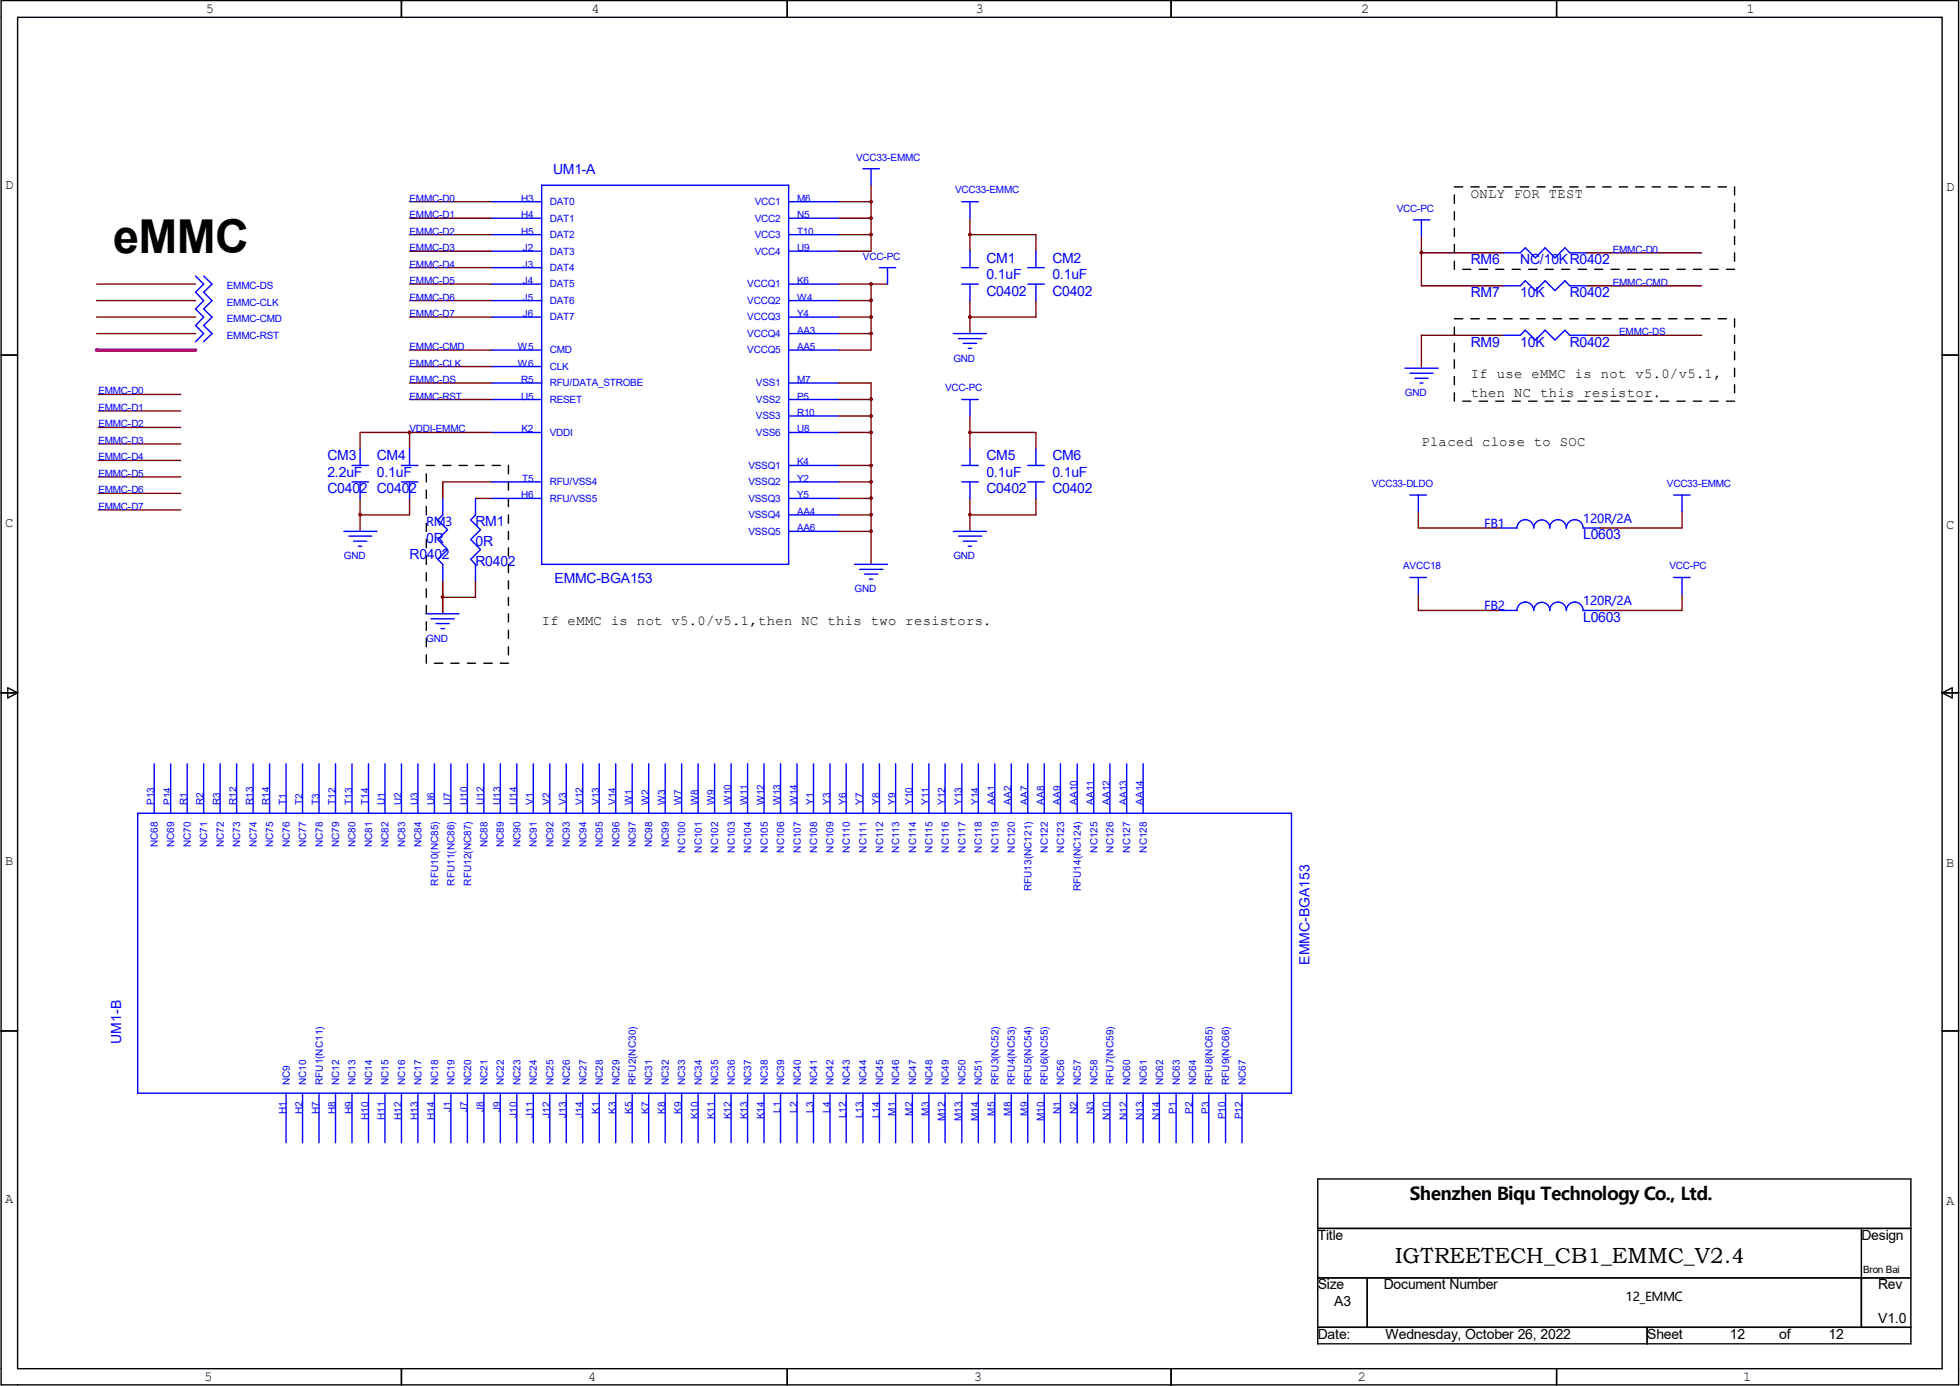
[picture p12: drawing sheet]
<svg xmlns="http://www.w3.org/2000/svg" width="297mm" height="210mm" viewBox="0 0 297 210" stroke-linecap="round" stroke-linejoin="round" font-family="sans-serif">
<g fill="none" stroke="#800000" stroke-width=".21">
<path d="M62.1 35.6h12.5M62.1 30.6h12.5M62.1 33.1h12.5M62.1 38.1h12.5M127 35.6h5M127 30.6h5M127 33.1h5M132 28.1v10h-5M147 35.6h10v2.5M147 33.1v5M215.4 38.3h12.5M215.4 35.8v7.5h12.5"/>
<path d="M240.4 38.3h17.5M14.6 50.5h15M14.6 45.6h15M14.6 43.1h15M14.6 48h15M14.9 59.8h12.5M62.1 55.5h12.5M62.1 45.6h12.5M62.1 43.1h12.5M62.1 48h12.5M62.1 53h12.5M62.1 58h12.5"/>
<path d="M62.1 40.6h12.5M127 58h5v27.5M127 50.5h5M127 45.6h5M127 43.1h7.5M127 48h5M132 43.1v9.9h-5M147 45.6v4.9M157 45.6v2.4h-10M227.9 50.8h-12.5v5M240.4 43.3h17.5M240.4 50.8h17.5"/>
<path d="M14.9 72.3h12.5M14.9 74.8h12.5M14.9 77.3h12.5M14.9 62.3h12.5M14.9 64.8h12.5M14.9 67.3h12.5M14.9 69.8h12.5M54.6 75.5v5M62.1 60.5h12.5M62.1 65.5v2.5M62.1 75.5v2.5h-7.5M72.1 75.5h2.5"/>
<path d="M74.6 65.5h-20v2.5M74.6 73h-7.5v2.5M127 60.5h5M127 65.5h5M127 73h5M127 75.5h5M127 78h5M127 70.5h5M127 63h5M147 65.5h10v2.5M147 63v5M147 75.5v5"/>
<path d="M157 75.5v2.5h-10M214.9 77.5v2.5h12.5M254.9 77.5v2.5h-12.5M67.1 88v5M72.1 88v2.5h-5M127 80.5h5M214.9 90v2.5h12.5M254.9 90v2.5h-12.5"/>
</g>
<g fill="#800000" stroke="#800000" stroke-width=".15">
<circle cx="132" cy="30.6" r=".21"/>
<circle cx="132" cy="35.5" r=".21"/>
<circle cx="132" cy="33.1" r=".21"/>
<circle cx="147" cy="35.5" r=".21"/>
<circle cx="62.1" cy="65.5" r=".21"/>
<circle cx="132" cy="48" r=".21"/>
<circle cx="132" cy="50.5" r=".21"/>
<circle cx="147" cy="65.5" r=".21"/>
<circle cx="215.4" cy="38.3" r=".21"/>
<circle cx="132" cy="45.5" r=".21"/>
<circle cx="132" cy="43" r=".21"/>
<circle cx="132" cy="75.5" r=".21"/>
<circle cx="132" cy="65.5" r=".21"/>
<circle cx="54.6" cy="78" r=".21"/>
<circle cx="67.1" cy="90.5" r=".21"/>
<circle cx="147" cy="48" r=".21"/>
<circle cx="147" cy="78" r=".21"/>
<circle cx="132" cy="73" r=".21"/>
<circle cx="132" cy="70.5" r=".21"/>
<circle cx="132" cy="63" r=".21"/>
<circle cx="132" cy="60.5" r=".21"/>
<circle cx="132" cy="80.5" r=".21"/>
<circle cx="132" cy="78" r=".21"/>
</g>
<path d="M14.6 53h15" fill="none" stroke="#f0f" stroke-width=".59"/>
<circle cx="14.6" cy="53" r=".3" fill="#f0f"/>
<g fill="none" stroke="#00f" stroke-width=".21">
<path d="M74.6 30.6h7.5M74.6 33.1h7.5M74.6 35.6h7.5M74.6 38.1h7.5M82.1 28.1h37.4v57.4h-37.4zM119.5 30.6h7.5M119.5 33.1h7.5M119.5 35.6h7.5M119.5 38.1h7.5M130.8 25.6h2.5M132 25.6v2.5M145.8 30.6h2.5"/>
<path d="M147 30.6v2.5M147 38.1v2.5M157 38.1v2.5M214.2 33.3h2.5M215.4 33.3v2.5M227.9 38.3h2.5l.7-.8 1.6 1.6 1.4-1.6 1.5 1.6 1.6-1.6 .7 .8h2.5M29.6 41.8l1.3 1.3-1.3 1.2 1.3 1.3-1.3 1.2 1.3 1.2-1.3 1.3 1.3 1.2-1.3 1.3M30.9 41.8l1.2 1.3-1.2 1.2 1.2 1.3-1.2 1.2 1.2 1.2-1.2 1.3 1.2 1.2-1.2 1.3M74.6 43.1h7.5M74.6 40.6h7.5M74.6 45.6h7.5M74.6 48h7.5"/>
<path d="M74.6 58h7.5M74.6 53h7.5M74.6 55.5h7.5M119.5 43.1h7.5M119.5 45.6h7.5M119.5 48h7.5M119.5 58h7.5M119.5 53h7.5M119.5 50.5h7.5M133.3 40.6h2.4M134.5 40.6v2.5M144.5 50.5h5"/>
<path d="M145.2 51.3h3.6M145.8 43.1h2.5M145.8 40.6h2.5M146 52h2M146.7 52.8h.5M147 43.1v2.5M155.7 43.1h2.5M155.7 40.6h2.5M157 43.1v2.5M212.9 55.8h5M213.7 56.6h3.5M214.4 57.3h2"/>
<path d="M215.2 58h.4M227.9 50.8h2.5l.7-.8 1.6 1.5 1.4-1.5 1.5 1.5 1.6-1.5 .7 .8h2.5M227.9 43.3h2.5l.7-.8 1.6 1.5 1.4-1.5 1.5 1.5 1.6-1.5 .7 .8h2.5M53.3 73h2.5M53.3 70.5h2.5M54.6 68v2.5M54.6 73v2.5M60.8 73h2.5M60.8 70.5h2.5M62.1 68v2.5M62.1 73v2.5M67.1 75.5v2.5l-.8 .8 1.5 1.5-1.5 1.4 1.5 1.6-1.5 1.5 .8 .7v2.5"/>
<path d="M72.1 75.5v2.5l-.8 .8 1.5 1.5-1.5 1.4 1.5 1.6-1.5 1.5 .8 .7v2.5M74.6 73h7.5M74.6 65.5h7.5M74.6 75.5h7.5M74.6 60.5h7.5M119.5 73h7.5M119.5 70.5h7.5M119.5 65.5h7.5M119.5 75.5h7.5M119.5 60.5h7.5M119.5 63h7.5M119.5 78h7.5"/>
<path d="M145.8 73h2.5M145.8 70.5h2.5M145.8 60.5h2.5M147 60.5v2.5M147 68v2.5M147 73v2.5M155.7 73h2.5M155.7 70.5h2.5M157 68v2.5M157 73v2.5M213.7 75h2.5M214.9 75v2.5"/>
<path d="M231.1 78.8a1.19 1.19 0 0 0-1.2 1.2M231.1 78.7a1.27 1.27 0 0 1 1.3 1.3 1.23 1.23 0 0 1 1.2-1.2 1.23 1.23 0 0 1 1.3 1.2M236.1 78.7a1.27 1.27 0 0 1 1.3 1.3 1.19 1.19 0 0 1 1.2-1.2M236.1 78.8a1.2 1.2 0 0 0-1.3 1.2M238.6 78.7a1.27 1.27 0 0 1 1.3 1.3h2.5M253.6 75h2.5M254.9 75v2.5M52.1 80.5h5M52.9 81.2h3.4M53.6 82h2M54.3 82.8h.5M64.6 93h5"/>
<path d="M65.3 93.8h3.5M66.1 94.5h2M66.8 95.2h.6M119.5 80.5h7.5M129.5 85.5h5M130.3 86.3h3.5M131 87h2M131.7 87.8h.5M144.5 80.5h5M145.2 81.2h3.6M146 82h2M146.7 82.8h.5"/>
<path d="M213.7 87.5h2.5M214.9 87.5v2.5M227.4 80h2.5M227.4 92.5h2.5M231.1 91.3a1.19 1.19 0 0 0-1.2 1.2M231.1 91.2a1.27 1.27 0 0 1 1.3 1.3 1.23 1.23 0 0 1 1.2-1.2 1.23 1.23 0 0 1 1.3 1.2M236.1 91.2a1.27 1.27 0 0 1 1.3 1.3 1.19 1.19 0 0 1 1.2-1.2M236.1 91.3a1.2 1.2 0 0 0-1.3 1.2M238.6 91.2a1.27 1.27 0 0 1 1.3 1.3h2.5M253.6 87.5h2.5M254.9 87.5v2.5M23.4 115.7v7.5"/>
<path d="M25.9 115.7v7.5M28.4 115.7v7.5M30.9 115.7v7.5M33.4 115.7v7.5M35.9 115.7v7.5M38.4 115.7v7.5M40.9 115.7v7.5M43.3 115.7v7.5M45.8 115.7v7.5M48.3 115.7v7.5M50.8 115.7v7.5M53.3 115.7v7.5"/>
<path d="M55.8 115.7v7.5M58.3 115.7v7.5M60.8 115.7v7.5M63.3 115.7v7.5M65.8 115.7v7.5M68.3 115.7v7.5M70.8 115.7v7.5M73.3 115.7v7.5M75.8 115.7v7.5M78.3 115.7v7.5M80.8 115.7v7.5M83.3 115.7v7.5"/>
<path d="M85.8 115.7v7.5M88.3 115.7v7.5M90.8 115.7v7.5M93.3 115.7v7.5M95.8 115.7v7.5M98.3 115.7v7.5M100.8 115.7v7.5M103.3 115.7v7.5M105.8 115.7v7.5M108.3 115.7v7.5M110.8 115.7v7.5M113.3 115.7v7.5"/>
<path d="M115.8 115.7v7.5M118.3 115.7v7.5M120.8 115.7v7.5M123.3 115.7v7.5M125.8 115.7v7.5M128.2 115.7v7.5M130.8 115.7v7.5M133.3 115.7v7.5M135.7 115.7v7.5M138.3 115.7v7.5M140.8 115.7v7.5M143.2 115.7v7.5"/>
<path d="M145.8 115.7v7.5M148.3 115.7v7.5M150.7 115.7v7.5M153.2 115.7v7.5M155.7 115.7v7.5M158.2 115.7v7.5M160.7 115.7v7.5M163.2 115.7v7.5M165.7 115.7v7.5M168.2 115.7v7.5M170.7 115.7v7.5M173.2 115.7v7.5"/>
<path d="M20.9 123.2h174.8v42.5h-174.8zM43.3 165.7v7.4M45.8 165.7v7.4M48.3 165.7v7.4M50.8 165.7v7.4M53.3 165.7v7.4M55.8 165.7v7.4M58.3 165.7v7.4M60.8 165.7v7.4M63.3 165.7v7.4M65.8 165.7v7.4M68.3 165.7v7.4"/>
<path d="M70.8 165.7v7.4M73.3 165.7v7.4M75.8 165.7v7.4M78.3 165.7v7.4M80.8 165.7v7.4M83.3 165.7v7.4M85.8 165.7v7.4M88.3 165.7v7.4M90.8 165.7v7.4M93.3 165.7v7.4M95.8 165.7v7.4M98.3 165.7v7.4"/>
<path d="M100.8 165.7v7.4M103.3 165.7v7.4M105.8 165.7v7.4M108.3 165.7v7.4M110.8 165.7v7.4M113.3 165.7v7.4M115.8 165.7v7.4M118.3 165.7v7.4M120.8 165.7v7.4M123.3 165.7v7.4M125.8 165.7v7.4M128.2 165.7v7.4"/>
<path d="M130.8 165.7v7.4M133.3 165.7v7.4M135.7 165.7v7.4M138.3 165.7v7.4M140.8 165.7v7.4M143.2 165.7v7.4M145.8 165.7v7.4M148.3 165.7v7.4M150.7 165.7v7.4M153.2 165.7v7.4M155.7 165.7v7.4M158.2 165.7v7.4"/>
<path d="M160.7 165.7v7.4M163.2 165.7v7.4M165.7 165.7v7.4M168.2 165.7v7.4M170.7 165.7v7.4M173.2 165.7v7.4M175.7 165.7v7.4M178.2 165.7v7.4M180.7 165.7v7.4M183.2 165.7v7.4M185.7 165.7v7.4M188.2 165.7v7.4"/>
</g>
<g fill="none" stroke="#000" stroke-width=".21">
<path d="M.2 .1h296.6v209.7h-296.6zM2.7 2.6h291.6v204.8h-291.6zM60.8 .1v2.5M119.3 .1v2.5M177.5 .1v2.5M235.9 .1v2.5M220.4 29.5v1.3M220.4 32.1v1.2M220.4 34.6v1.2M220.4 37v1.3M220.4 39.6v1.2M220.4 28.3h1.3"/>
<path d="M222.9 28.3h1.3M225.4 28.3h1.3M227.9 28.3h1.3M230.4 28.3h1.2M232.9 28.3h1.2M235.4 28.3h1.2M237.9 28.3h1.2M240.4 28.3h1.2M242.9 28.3h1.2M245.4 28.3h1.2M247.9 28.3h1.2M250.4 28.3h1.2"/>
<path d="M252.9 28.3h1.2M255.4 28.3h1.2M257.9 28.3h1.2M260.3 28.3h1.3M262.8 28.3v1.2M262.8 30.8v1.3M262.8 33.3v1.3M262.8 35.8v1.2M262.8 38.3v1.3M.2 53.8h2.5M220.4 49.6v1.2M220.4 52v1.3"/>
<path d="M220.4 54.5v1.3M220.4 57.1v1.2M220.4 59.5v1.3M220.4 48.3h1.3M221.7 40.8h1.2M222.9 48.3h1.3M224.2 40.8h1.2M225.4 48.3h1.3M226.7 40.8h1.2M227.9 48.3h1.3M229.2 40.8h1.2M230.4 48.3h1.2"/>
<path d="M231.6 40.8h1.3M232.9 48.3h1.2M234.1 40.8h1.3M235.4 48.3h1.2M236.6 40.8h1.3M237.9 48.3h1.2M239.1 40.8h1.3M240.4 48.3h1.2M241.6 40.8h1.3M242.9 48.3h1.2M244.1 40.8h1.3M245.4 48.3h1.2"/>
<path d="M246.6 40.8h1.3M247.9 48.3h1.2M249.1 40.8h1.3M250.4 48.3h1.2M251.6 40.8h1.3M252.9 48.3h1.2M254.1 40.8h1.3M255.4 48.3h1.2M256.6 40.8h1.3M257.9 48.3h1.2M259.1 40.8h1.2M260.3 48.3h1.3"/>
<path d="M261.6 40.8h1.2M262.8 48.3v1.3M262.8 50.8v1.2M262.8 53.3v1.2M262.8 55.8v1.3M262.8 58.3v1.2M294.3 53.8h2.5M64.6 71.8v1.2M64.6 74.3v1.2M64.6 76.8v1.2M64.6 79.3v1.2M64.6 70.5h1.2"/>
<path d="M67.1 70.5h1.2M69.6 70.5h1.2M72.1 70.5h1.2M74.6 70.5h1.2M77 70.5v1.3M77 73v1.3M77 75.5v1.3M77 78v1.3M221.7 60.8h1.2M224.2 60.8h1.2M226.7 60.8h1.2M229.2 60.8h1.2"/>
<path d="M231.6 60.8h1.3M234.1 60.8h1.3M236.6 60.8h1.3M239.1 60.8h1.3M241.6 60.8h1.3M244.1 60.8h1.3M246.6 60.8h1.3M249.1 60.8h1.3M251.6 60.8h1.3M254.1 60.8h1.3M256.6 60.8h1.3M259.1 60.8h1.2"/>
<path d="M261.6 60.8h1.2M64.6 81.7v1.3M64.6 84.2v1.3M64.6 86.8v1.2M64.6 89.2v1.3M64.6 91.7v1.3M64.6 94.2v1.3M64.6 96.7v1.3M64.6 99.2v1.3M77 80.5v1.2M77 83v1.2M77 85.5v1.3"/>
<path d="M77 88v1.2M77 90.5v1.2M77 93v1.2M77 95.5v1.2M77 98v1.2M.2 105h2.5M1.2 104.2l1.5 .8-1.5 .7zM65.8 100.5h1.3M68.3 100.5h1.3M70.8 100.5h1.3M73.3 100.5h1.3M75.8 100.5h1.2"/>
<path d="M294.3 105h2.5M294.3 105l1.5-.8v1.5zM.2 156.2h2.5M294.3 156.2h2.5M199.7 178.6h89.9v25h-89.9zM199.7 186.1h89.9M199.7 193.6h89.9M207.2 193.6v7.5M282.1 186.1v15M60.8 207.4v2.4M119.3 207.4v2.4M177.5 207.4v2.4"/>
<path d="M199.7 201.1h89.9M235.9 207.4v2.4M249.6 201.1v2.5"/>
</g>
<text font-size="7.1" x="17.1" y="38.3">eMMC</text>
<text font-size="3.3" x="211.4" y="191.4">IGTREETECH_CB1_EMMC_V2.4</text>
<text font-size="2.7" x="213.7" y="181.9">Shenzhen Biqu Technology Co., Ltd.</text>
<g font-size="2.1">
<text x="31.2" y="2">5</text>
<text x="89.6" y="2">4</text>
<text x="147.8" y="2">3</text>
<text x="206.2" y="2">2</text>
<text x="264.7" y="2">1</text>
<text x=".8" y="28.7">D</text>
<text x="294.9" y="29">D</text>
<text x="222.9" y="30.1">ONLY FOR TEST</text>
<text x="222.9" y="57.3">If use eMMC is not v5.0/v5.1,</text>
<text x="222.9" y="60.2">then NC this resistor.</text>
<text x="215.4" y="67.5">Placed close to SOC</text>
<text x=".8" y="79.9">C</text>
<text x="294.9" y="80.1">C</text>
<text x="82.1" y="94.7">If eMMC is not v5.0/v5.1,then NC this two resistors.</text>
<text x=".8" y="131.1">B</text>
<text x="294.9" y="131.4">B</text>
<text x=".8" y="182.3">A</text>
<text x="294.9" y="182.5">A</text>
<text x="199.7" y="187.9">Title</text>
<text x="282.1" y="187.9">Design</text>
<text x="199.7" y="195.4">Size</text>
<text x="202.2" y="197.9">A3</text>
<text x="209.7" y="195.4">Document Number</text>
<text x="284.6" y="195.4">Rev</text>
<text x="199.7" y="202.9">Date:</text>
<text x="209.9" y="202.9">Wednesday, October 26, 2022</text>
<text x="249.6" y="202.9">Sheet</text>
<text x="262.1" y="202.9">12</text>
<text x="269.6" y="202.9">of</text>
<text x="277.1" y="202.9">12</text>
<text x="284.6" y="200.4">V1.0</text>
<text x="30.9" y="209.3">5</text>
<text x="89.1" y="209.3">4</text>
<text x="147.6" y="209.3">3</text>
<text x="205.7" y="209.3">2</text>
<text x="264.2" y="209.3">1</text>
</g>
<g font-size="2.1" fill="#00f">
<text x="83.8" y="26.3">UM1-A</text>
<text x="149.5" y="39.8">CM1</text>
<text x="159.5" y="39.8">CM2</text>
<text x="222.9" y="40">RM6</text>
<text x="230.4" y="40">NC/10KR0402</text>
<text x="149.5" y="44.8">C0402</text>
<text x="149.5" y="42.3">0.1uF</text>
<text x="159.5" y="44.8">C0402</text>
<text x="159.5" y="42.3">0.1uF</text>
<text x="222.9" y="45">RM7</text>
<text x="230.4" y="45">10K</text>
<text x="237.9" y="45">R0402</text>
<text x="222.9" y="52.5">RM9</text>
<text x="230.4" y="52.5">10K</text>
<text x="237.9" y="52.5">R0402</text>
<text x="49.6" y="69.8">CM3</text>
<text x="57.1" y="69.8">CM4</text>
<text x="149.5" y="69.8">CM5</text>
<text x="159.5" y="69.8">CM6</text>
<text x="49.6" y="74.8">C0402 C0402</text>
<text x="49.6" y="72.3">2.2uF</text>
<text x="57.1" y="72.3">0.1uF</text>
<text x="149.5" y="74.8">C0402</text>
<text x="149.5" y="72.3">0.1uF</text>
<text x="159.5" y="74.8">C0402</text>
<text x="159.5" y="72.3">0.1uF</text>
<text x="64.6" y="82.3">0R</text>
<text x="72.1" y="79.8">RM1</text>
<text x="72.1" y="82.8">0R</text>
<text x="239.9" y="81.7">L0603</text>
<text x="62.1" y="84.8">R0402</text>
<text x="72.1" y="85.8">R0402</text>
<text x="84" y="88.3">EMMC-BGA153</text>
<text x="239.9" y="94.2">L0603</text>
<text x="198.4" y="146.2" transform="rotate(-90 198.4 146.2)">EMMC-BGA153</text>
<text x="18.4" y="158.2" transform="rotate(-90 18.4 158.2)">UM1-B</text>
</g>
<g font-size="1.9" fill="#00f">
<text x="64.6" y="79.8">RM3</text>
<text x="224.9" y="80">FB1</text>
<text x="239.9" y="79.3">120R/2A</text>
<text x="224.9" y="92.5">FB2</text>
<text x="239.9" y="91.7">120R/2A</text>
</g>
<text font-size="1.9" x="246.4" y="197.1">12_EMMC</text>
<g font-size="1.5" fill="#00f">
<text x="129.8" y="24.3">VCC33-EMMC</text>
<text x="144.7" y="29.3">VCC33-EMMC</text>
<text x="62.1" y="30.6">EMMC-D0</text>
<text x="62.1" y="33.1">EMMC-D1</text>
<text x="62.1" y="35.6">EMMC-D2</text>
<text x="79" y="30.6">H3</text>
<text x="79" y="33.1">H4</text>
<text x="79" y="35.6">H5</text>
<text x="83.3" y="31.1">DAT0</text>
<text x="83.3" y="33.6">DAT1</text>
<text x="114.4" y="31.1">VCC1</text>
<text x="114.4" y="33.6">VCC2</text>
<text x="120.8" y="30.6">M6</text>
<text x="120.8" y="33.1">N5</text>
<text x="120.8" y="35.6">T10</text>
<text x="211.7" y="32.1">VCC-PC</text>
<text x="62.1" y="38.1">EMMC-D3</text>
<text x="62.1" y="40.6">EMMC-D4</text>
<text x="79.2" y="38.1">J2</text>
<text x="79.2" y="40.6">J3</text>
<text x="83.3" y="36.1">DAT2</text>
<text x="83.3" y="38.6">DAT3</text>
<text x="83.3" y="41.1">DAT4</text>
<text x="114.4" y="36.1">VCC3</text>
<text x="114.4" y="38.6">VCC4</text>
<text x="120.8" y="38.1">U9</text>
<text x="130.8" y="39.3">VCC-PC</text>
<text x="244.4" y="38.3">EMMC-D0</text>
<text x="34.4" y="46.3">EMMC-CLK</text>
<text x="34.4" y="43.8">EMMC-DS</text>
<text x="62.1" y="43.1">EMMC-D5</text>
<text x="62.1" y="45.6">EMMC-D6</text>
<text x="79.2" y="43.1">J4</text>
<text x="79.2" y="45.6">J5</text>
<text x="83.3" y="43.6">DAT5</text>
<text x="83.3" y="46.1">DAT6</text>
<text x="113.2" y="43.6">VCCQ1</text>
<text x="113.2" y="46.1">VCCQ2</text>
<text x="120.8" y="43.1">K6</text>
<text x="120.8" y="45.6">W4</text>
<text x="244.4" y="43.3">EMMC-CMD</text>
<text x="34.4" y="51.3">EMMC-RST</text>
<text x="34.4" y="48.8">EMMC-CMD</text>
<text x="62.1" y="53">EMMC-CMD</text>
<text x="62.1" y="48">EMMC-D7</text>
<text x="78.5" y="53">W5</text>
<text x="79.2" y="48">J6</text>
<text x="83.3" y="48.6">DAT7</text>
<text x="83.3" y="53.6">CMD</text>
<text x="113.2" y="48.6">VCCQ3</text>
<text x="113.2" y="51.1">VCCQ4</text>
<text x="113.2" y="53.6">VCCQ5</text>
<text x="120.8" y="48">Y4</text>
<text x="120.8" y="50.5">AA3</text>
<text x="120.8" y="53">AA5</text>
<text x="245.4" y="50.8">EMMC-DS</text>
<text x="14.9" y="59.8">EMMC-D0</text>
<text x="62.1" y="55.5">EMMC-CLK</text>
<text x="62.1" y="58">EMMC-DS</text>
<text x="78.5" y="55.5">W6</text>
<text x="79" y="58">R5</text>
<text x="83.3" y="58.5">RFU/DATA_STROBE</text>
<text x="83.3" y="56">CLK</text>
<text x="114.6" y="58.5">VSS1</text>
<text x="120.8" y="58">M7</text>
<text x="143.2" y="59.3">VCC-PC</text>
<text x="144.5" y="54.8">GND</text>
<text x="14.9" y="62.3">EMMC-D1</text>
<text x="14.9" y="64.8">EMMC-D2</text>
<text x="62.1" y="60.5">EMMC-RST</text>
<text x="62.1" y="65.5">VDDI-EMMC</text>
<text x="79" y="60.5">U5</text>
<text x="79" y="65.5">K2</text>
<text x="83.3" y="61">RESET</text>
<text x="114.6" y="61">VSS2</text>
<text x="114.6" y="63.5">VSS3</text>
<text x="120.8" y="60.5">P5</text>
<text x="120.8" y="63">R10</text>
<text x="120.8" y="65.5">U8</text>
<text x="212.9" y="60">GND</text>
<text x="14.9" y="67.3">EMMC-D3</text>
<text x="14.9" y="69.8">EMMC-D4</text>
<text x="83.3" y="66">VDDI</text>
<text x="113.4" y="71">VSSQ1</text>
<text x="114.6" y="66">VSS6</text>
<text x="120.8" y="70.5">K4</text>
<text x="14.9" y="72.3">EMMC-D5</text>
<text x="14.9" y="74.8">EMMC-D6</text>
<text x="14.9" y="77.3">EMMC-D7</text>
<text x="79" y="75.5">H6</text>
<text x="79.1" y="73">T5</text>
<text x="83.3" y="76">RFU/VSS5</text>
<text x="83.3" y="73.5">RFU/VSS4</text>
<text x="113.4" y="73.5">VSSQ2</text>
<text x="113.4" y="76">VSSQ3</text>
<text x="120.8" y="73">Y2</text>
<text x="120.8" y="75.5">Y5</text>
<text x="207.9" y="73.7">VCC33-DLDO</text>
<text x="252.6" y="73.7">VCC33-EMMC</text>
<text x="113.4" y="78.5">VSSQ4</text>
<text x="113.4" y="81">VSSQ5</text>
<text x="120.8" y="78">AA4</text>
<text x="120.8" y="80.5">AA6</text>
<text x="52.1" y="84.8">GND</text>
<text x="129.5" y="89.7">GND</text>
<text x="144.5" y="84.8">GND</text>
<text x="212.6" y="86.3">AVCC18</text>
<text x="253" y="86.3">VCC-PC</text>
<text x="64.6" y="97.2">GND</text>
<text x="23.4" y="122" transform="rotate(-90 23.4 122)">P13</text>
<text x="25.9" y="122" transform="rotate(-90 25.9 122)">P14</text>
<text x="28.4" y="122" transform="rotate(-90 28.4 122)">R1</text>
<text x="30.9" y="122" transform="rotate(-90 30.9 122)">R2</text>
<text x="33.4" y="122" transform="rotate(-90 33.4 122)">R3</text>
<text x="35.9" y="122" transform="rotate(-90 35.9 122)">R12</text>
<text x="38.4" y="122" transform="rotate(-90 38.4 122)">R13</text>
<text x="40.9" y="122" transform="rotate(-90 40.9 122)">R14</text>
<text x="43.4" y="122" transform="rotate(-90 43.4 122)">T1</text>
<text x="45.8" y="122" transform="rotate(-90 45.8 122)">T2</text>
<text x="48.3" y="122" transform="rotate(-90 48.3 122)">T3</text>
<text x="50.8" y="122" transform="rotate(-90 50.8 122)">T12</text>
<text x="53.3" y="122" transform="rotate(-90 53.3 122)">T13</text>
<text x="55.8" y="122" transform="rotate(-90 55.8 122)">T14</text>
<text x="58.3" y="122" transform="rotate(-90 58.3 122)">U1</text>
<text x="60.8" y="122" transform="rotate(-90 60.8 122)">U2</text>
<text x="63.3" y="122" transform="rotate(-90 63.3 122)">U3</text>
<text x="65.8" y="122" transform="rotate(-90 65.8 122)">U6</text>
<text x="68.3" y="122" transform="rotate(-90 68.3 122)">U7</text>
<text x="70.8" y="122" transform="rotate(-90 70.8 122)">U10</text>
<text x="73.3" y="122" transform="rotate(-90 73.3 122)">U12</text>
<text x="75.8" y="122" transform="rotate(-90 75.8 122)">U13</text>
<text x="78.3" y="122" transform="rotate(-90 78.3 122)">U14</text>
<text x="80.8" y="122" transform="rotate(-90 80.8 122)">V1</text>
<text x="83.3" y="122" transform="rotate(-90 83.3 122)">V2</text>
<text x="85.8" y="122" transform="rotate(-90 85.8 122)">V3</text>
<text x="88.3" y="122" transform="rotate(-90 88.3 122)">V12</text>
<text x="90.8" y="122" transform="rotate(-90 90.8 122)">V13</text>
<text x="93.3" y="122" transform="rotate(-90 93.3 122)">V14</text>
<text x="95.8" y="122" transform="rotate(-90 95.8 122)">W1</text>
<text x="98.3" y="122" transform="rotate(-90 98.3 122)">W2</text>
<text x="100.8" y="122" transform="rotate(-90 100.8 122)">W3</text>
<text x="103.3" y="122" transform="rotate(-90 103.3 122)">W7</text>
<text x="105.8" y="122" transform="rotate(-90 105.8 122)">W8</text>
<text x="108.3" y="122" transform="rotate(-90 108.3 122)">W9</text>
<text x="110.8" y="122" transform="rotate(-90 110.8 122)">W10</text>
<text x="113.3" y="122" transform="rotate(-90 113.3 122)">W11</text>
<text x="115.8" y="122" transform="rotate(-90 115.8 122)">W12</text>
<text x="118.3" y="122" transform="rotate(-90 118.3 122)">W13</text>
<text x="120.8" y="122" transform="rotate(-90 120.8 122)">W14</text>
<text x="123.3" y="122" transform="rotate(-90 123.3 122)">Y1</text>
<text x="125.8" y="122" transform="rotate(-90 125.8 122)">Y3</text>
<text x="128.2" y="122" transform="rotate(-90 128.2 122)">Y6</text>
<text x="130.8" y="122" transform="rotate(-90 130.8 122)">Y7</text>
<text x="133.3" y="122" transform="rotate(-90 133.3 122)">Y8</text>
<text x="135.7" y="122" transform="rotate(-90 135.7 122)">Y9</text>
<text x="138.3" y="122" transform="rotate(-90 138.3 122)">Y10</text>
<text x="140.8" y="122" transform="rotate(-90 140.8 122)">Y11</text>
<text x="143.2" y="122" transform="rotate(-90 143.2 122)">Y12</text>
<text x="145.8" y="122" transform="rotate(-90 145.8 122)">Y13</text>
<text x="148.3" y="122" transform="rotate(-90 148.3 122)">Y14</text>
<text x="150.8" y="122" transform="rotate(-90 150.8 122)">AA1</text>
<text x="153.3" y="122" transform="rotate(-90 153.3 122)">AA2</text>
<text x="155.7" y="122" transform="rotate(-90 155.7 122)">AA7</text>
<text x="158.2" y="122" transform="rotate(-90 158.2 122)">AA8</text>
<text x="160.7" y="122" transform="rotate(-90 160.7 122)">AA9</text>
<text x="163.2" y="122" transform="rotate(-90 163.2 122)">AA10</text>
<text x="165.7" y="122" transform="rotate(-90 165.7 122)">AA11</text>
<text x="168.2" y="122" transform="rotate(-90 168.2 122)">AA12</text>
<text x="170.7" y="122" transform="rotate(-90 170.7 122)">AA13</text>
<text x="173.2" y="122" transform="rotate(-90 173.2 122)">AA14</text>
<text x="23.9" y="128.4" transform="rotate(-90 23.9 128.4)">NC68</text>
<text x="26.4" y="128.4" transform="rotate(-90 26.4 128.4)">NC69</text>
<text x="28.9" y="128.4" transform="rotate(-90 28.9 128.4)">NC70</text>
<text x="31.4" y="128.4" transform="rotate(-90 31.4 128.4)">NC71</text>
<text x="33.9" y="128.4" transform="rotate(-90 33.9 128.4)">NC72</text>
<text x="36.4" y="128.4" transform="rotate(-90 36.4 128.4)">NC73</text>
<text x="38.9" y="128.4" transform="rotate(-90 38.9 128.4)">NC74</text>
<text x="41.4" y="128.4" transform="rotate(-90 41.4 128.4)">NC75</text>
<text x="43.9" y="128.4" transform="rotate(-90 43.9 128.4)">NC76</text>
<text x="46.4" y="128.4" transform="rotate(-90 46.4 128.4)">NC77</text>
<text x="48.9" y="128.4" transform="rotate(-90 48.9 128.4)">NC78</text>
<text x="51.4" y="128.4" transform="rotate(-90 51.4 128.4)">NC79</text>
<text x="53.9" y="128.4" transform="rotate(-90 53.9 128.4)">NC80</text>
<text x="56.4" y="128.4" transform="rotate(-90 56.4 128.4)">NC81</text>
<text x="58.9" y="128.4" transform="rotate(-90 58.9 128.4)">NC82</text>
<text x="61.4" y="128.4" transform="rotate(-90 61.4 128.4)">NC83</text>
<text x="63.9" y="128.4" transform="rotate(-90 63.9 128.4)">NC84</text>
<text x="73.9" y="128.4" transform="rotate(-90 73.9 128.4)">NC88</text>
<text x="76.4" y="128.4" transform="rotate(-90 76.4 128.4)">NC89</text>
<text x="78.9" y="128.4" transform="rotate(-90 78.9 128.4)">NC90</text>
<text x="81.4" y="128.4" transform="rotate(-90 81.4 128.4)">NC91</text>
<text x="83.9" y="128.4" transform="rotate(-90 83.9 128.4)">NC92</text>
<text x="86.4" y="128.4" transform="rotate(-90 86.4 128.4)">NC93</text>
<text x="88.9" y="128.4" transform="rotate(-90 88.9 128.4)">NC94</text>
<text x="91.4" y="128.4" transform="rotate(-90 91.4 128.4)">NC95</text>
<text x="93.9" y="128.4" transform="rotate(-90 93.9 128.4)">NC96</text>
<text x="96.4" y="128.4" transform="rotate(-90 96.4 128.4)">NC97</text>
<text x="98.9" y="128.4" transform="rotate(-90 98.9 128.4)">NC98</text>
<text x="101.3" y="128.4" transform="rotate(-90 101.3 128.4)">NC99</text>
<text x="103.8" y="129.2" transform="rotate(-90 103.8 129.2)">NC100</text>
<text x="106.3" y="129.2" transform="rotate(-90 106.3 129.2)">NC101</text>
<text x="108.8" y="129.2" transform="rotate(-90 108.8 129.2)">NC102</text>
<text x="111.3" y="129.2" transform="rotate(-90 111.3 129.2)">NC103</text>
<text x="113.8" y="129.2" transform="rotate(-90 113.8 129.2)">NC104</text>
<text x="116.3" y="129.2" transform="rotate(-90 116.3 129.2)">NC105</text>
<text x="118.8" y="129.2" transform="rotate(-90 118.8 129.2)">NC106</text>
<text x="121.3" y="129.2" transform="rotate(-90 121.3 129.2)">NC107</text>
<text x="123.8" y="129.2" transform="rotate(-90 123.8 129.2)">NC108</text>
<text x="126.3" y="129.2" transform="rotate(-90 126.3 129.2)">NC109</text>
<text x="128.8" y="129.2" transform="rotate(-90 128.8 129.2)">NC110</text>
<text x="131.3" y="129.2" transform="rotate(-90 131.3 129.2)">NC111</text>
<text x="133.8" y="129.2" transform="rotate(-90 133.8 129.2)">NC112</text>
<text x="136.3" y="129.2" transform="rotate(-90 136.3 129.2)">NC113</text>
<text x="138.8" y="129.2" transform="rotate(-90 138.8 129.2)">NC114</text>
<text x="141.3" y="129.2" transform="rotate(-90 141.3 129.2)">NC115</text>
<text x="143.8" y="129.2" transform="rotate(-90 143.8 129.2)">NC116</text>
<text x="146.3" y="129.2" transform="rotate(-90 146.3 129.2)">NC117</text>
<text x="148.8" y="129.2" transform="rotate(-90 148.8 129.2)">NC118</text>
<text x="151.3" y="129.2" transform="rotate(-90 151.3 129.2)">NC119</text>
<text x="153.8" y="129.2" transform="rotate(-90 153.8 129.2)">NC120</text>
<text x="158.8" y="129.2" transform="rotate(-90 158.8 129.2)">NC122</text>
<text x="161.3" y="129.2" transform="rotate(-90 161.3 129.2)">NC123</text>
<text x="166.3" y="129.2" transform="rotate(-90 166.3 129.2)">NC125</text>
<text x="168.7" y="129.2" transform="rotate(-90 168.7 129.2)">NC126</text>
<text x="171.3" y="129.2" transform="rotate(-90 171.3 129.2)">NC127</text>
<text x="173.8" y="129.2" transform="rotate(-90 173.8 129.2)">NC128</text>
<text x="66.4" y="134.2" transform="rotate(-90 66.4 134.2)">RFU10(NC85)</text>
<text x="68.9" y="134.2" transform="rotate(-90 68.9 134.2)">RFU11(NC86)</text>
<text x="71.4" y="134.2" transform="rotate(-90 71.4 134.2)">RFU12(NC87)</text>
<text x="156.3" y="135" transform="rotate(-90 156.3 135)">RFU13(NC121)</text>
<text x="163.8" y="135" transform="rotate(-90 163.8 135)">RFU14(NC124)</text>
<text x="43.9" y="164.4" transform="rotate(-90 43.9 164.4)">NC9</text>
<text x="46.4" y="164.4" transform="rotate(-90 46.4 164.4)">NC10</text>
<text x="48.9" y="164.4" transform="rotate(-90 48.9 164.4)">RFU1(NC11)</text>
<text x="51.4" y="164.4" transform="rotate(-90 51.4 164.4)">NC12</text>
<text x="53.9" y="164.4" transform="rotate(-90 53.9 164.4)">NC13</text>
<text x="56.4" y="164.4" transform="rotate(-90 56.4 164.4)">NC14</text>
<text x="58.9" y="164.4" transform="rotate(-90 58.9 164.4)">NC15</text>
<text x="61.4" y="164.4" transform="rotate(-90 61.4 164.4)">NC16</text>
<text x="63.9" y="164.4" transform="rotate(-90 63.9 164.4)">NC17</text>
<text x="66.4" y="164.4" transform="rotate(-90 66.4 164.4)">NC18</text>
<text x="68.9" y="164.4" transform="rotate(-90 68.9 164.4)">NC19</text>
<text x="71.4" y="164.4" transform="rotate(-90 71.4 164.4)">NC20</text>
<text x="73.9" y="164.4" transform="rotate(-90 73.9 164.4)">NC21</text>
<text x="76.4" y="164.4" transform="rotate(-90 76.4 164.4)">NC22</text>
<text x="78.9" y="164.4" transform="rotate(-90 78.9 164.4)">NC23</text>
<text x="81.4" y="164.4" transform="rotate(-90 81.4 164.4)">NC24</text>
<text x="83.9" y="164.4" transform="rotate(-90 83.9 164.4)">NC25</text>
<text x="86.4" y="164.4" transform="rotate(-90 86.4 164.4)">NC26</text>
<text x="88.9" y="164.4" transform="rotate(-90 88.9 164.4)">NC27</text>
<text x="91.4" y="164.4" transform="rotate(-90 91.4 164.4)">NC28</text>
<text x="93.9" y="164.4" transform="rotate(-90 93.9 164.4)">NC29</text>
<text x="96.4" y="164.4" transform="rotate(-90 96.4 164.4)">RFU2(NC30)</text>
<text x="98.9" y="164.4" transform="rotate(-90 98.9 164.4)">NC31</text>
<text x="101.3" y="164.4" transform="rotate(-90 101.3 164.4)">NC32</text>
<text x="103.8" y="164.4" transform="rotate(-90 103.8 164.4)">NC33</text>
<text x="106.3" y="164.4" transform="rotate(-90 106.3 164.4)">NC34</text>
<text x="108.8" y="164.4" transform="rotate(-90 108.8 164.4)">NC35</text>
<text x="111.3" y="164.4" transform="rotate(-90 111.3 164.4)">NC36</text>
<text x="113.8" y="164.4" transform="rotate(-90 113.8 164.4)">NC37</text>
<text x="116.3" y="164.4" transform="rotate(-90 116.3 164.4)">NC38</text>
<text x="118.8" y="164.4" transform="rotate(-90 118.8 164.4)">NC39</text>
<text x="121.3" y="164.4" transform="rotate(-90 121.3 164.4)">NC40</text>
<text x="123.8" y="164.4" transform="rotate(-90 123.8 164.4)">NC41</text>
<text x="126.3" y="164.4" transform="rotate(-90 126.3 164.4)">NC42</text>
<text x="128.8" y="164.4" transform="rotate(-90 128.8 164.4)">NC43</text>
<text x="131.3" y="164.4" transform="rotate(-90 131.3 164.4)">NC44</text>
<text x="133.8" y="164.4" transform="rotate(-90 133.8 164.4)">NC45</text>
<text x="136.3" y="164.4" transform="rotate(-90 136.3 164.4)">NC46</text>
<text x="138.8" y="164.4" transform="rotate(-90 138.8 164.4)">NC47</text>
<text x="141.3" y="164.4" transform="rotate(-90 141.3 164.4)">NC48</text>
<text x="143.8" y="164.4" transform="rotate(-90 143.8 164.4)">NC49</text>
<text x="146.3" y="164.4" transform="rotate(-90 146.3 164.4)">NC50</text>
<text x="148.8" y="164.4" transform="rotate(-90 148.8 164.4)">NC51</text>
<text x="151.3" y="164.4" transform="rotate(-90 151.3 164.4)">RFU3(NC52)</text>
<text x="153.8" y="164.4" transform="rotate(-90 153.8 164.4)">RFU4(NC53)</text>
<text x="156.3" y="164.4" transform="rotate(-90 156.3 164.4)">RFU5(NC54)</text>
<text x="158.8" y="164.4" transform="rotate(-90 158.8 164.4)">RFU6(NC55)</text>
<text x="161.3" y="164.4" transform="rotate(-90 161.3 164.4)">NC56</text>
<text x="163.8" y="164.4" transform="rotate(-90 163.8 164.4)">NC57</text>
<text x="166.3" y="164.4" transform="rotate(-90 166.3 164.4)">NC58</text>
<text x="168.7" y="164.4" transform="rotate(-90 168.7 164.4)">RFU7(NC59)</text>
<text x="171.3" y="164.4" transform="rotate(-90 171.3 164.4)">NC60</text>
<text x="173.8" y="164.4" transform="rotate(-90 173.8 164.4)">NC61</text>
<text x="176.2" y="164.4" transform="rotate(-90 176.2 164.4)">NC62</text>
<text x="178.8" y="164.4" transform="rotate(-90 178.8 164.4)">NC63</text>
<text x="181.3" y="164.4" transform="rotate(-90 181.3 164.4)">NC64</text>
<text x="183.7" y="164.4" transform="rotate(-90 183.7 164.4)">RFU8(NC65)</text>
<text x="186.3" y="164.4" transform="rotate(-90 186.3 164.4)">RFU9(NC66)</text>
<text x="188.8" y="164.4" transform="rotate(-90 188.8 164.4)">NC67</text>
<text x="43.4" y="168.9" transform="rotate(-90 43.4 168.9)">H1</text>
<text x="45.8" y="168.9" transform="rotate(-90 45.8 168.9)">H2</text>
<text x="48.3" y="168.9" transform="rotate(-90 48.3 168.9)">H7</text>
<text x="50.8" y="168.9" transform="rotate(-90 50.8 168.9)">H8</text>
<text x="53.3" y="168.9" transform="rotate(-90 53.3 168.9)">H9</text>
<text x="55.8" y="169.7" transform="rotate(-90 55.8 169.7)">H10</text>
<text x="58.3" y="169.7" transform="rotate(-90 58.3 169.7)">H11</text>
<text x="60.8" y="169.7" transform="rotate(-90 60.8 169.7)">H12</text>
<text x="63.3" y="169.7" transform="rotate(-90 63.3 169.7)">H13</text>
<text x="65.8" y="169.7" transform="rotate(-90 65.8 169.7)">H14</text>
<text x="68.3" y="168.5" transform="rotate(-90 68.3 168.5)">J1</text>
<text x="70.8" y="168.5" transform="rotate(-90 70.8 168.5)">J7</text>
<text x="73.3" y="168.5" transform="rotate(-90 73.3 168.5)">J8</text>
<text x="75.8" y="168.5" transform="rotate(-90 75.8 168.5)">J9</text>
<text x="78.3" y="169.4" transform="rotate(-90 78.3 169.4)">J10</text>
<text x="80.8" y="169.4" transform="rotate(-90 80.8 169.4)">J11</text>
<text x="83.3" y="169.4" transform="rotate(-90 83.3 169.4)">J12</text>
<text x="85.8" y="169.4" transform="rotate(-90 85.8 169.4)">J13</text>
<text x="88.3" y="169.4" transform="rotate(-90 88.3 169.4)">J14</text>
<text x="90.8" y="168.8" transform="rotate(-90 90.8 168.8)">K1</text>
<text x="93.3" y="168.8" transform="rotate(-90 93.3 168.8)">K3</text>
<text x="95.8" y="168.8" transform="rotate(-90 95.8 168.8)">K5</text>
<text x="98.3" y="168.8" transform="rotate(-90 98.3 168.8)">K7</text>
<text x="100.8" y="168.8" transform="rotate(-90 100.8 168.8)">K8</text>
<text x="103.3" y="168.8" transform="rotate(-90 103.3 168.8)">K9</text>
<text x="105.8" y="169.6" transform="rotate(-90 105.8 169.6)">K10</text>
<text x="108.3" y="169.6" transform="rotate(-90 108.3 169.6)">K11</text>
<text x="110.8" y="169.6" transform="rotate(-90 110.8 169.6)">K12</text>
<text x="113.3" y="169.6" transform="rotate(-90 113.3 169.6)">K13</text>
<text x="115.8" y="169.6" transform="rotate(-90 115.8 169.6)">K14</text>
<text x="118.3" y="168.6" transform="rotate(-90 118.3 168.6)">L1</text>
<text x="120.8" y="168.6" transform="rotate(-90 120.8 168.6)">L2</text>
<text x="123.3" y="168.6" transform="rotate(-90 123.3 168.6)">L3</text>
<text x="125.8" y="168.6" transform="rotate(-90 125.8 168.6)">L4</text>
<text x="128.2" y="169.5" transform="rotate(-90 128.2 169.5)">L12</text>
<text x="130.8" y="169.5" transform="rotate(-90 130.8 169.5)">L13</text>
<text x="133.3" y="169.5" transform="rotate(-90 133.3 169.5)">L14</text>
<text x="135.7" y="169" transform="rotate(-90 135.7 169)">M1</text>
<text x="138.3" y="169" transform="rotate(-90 138.3 169)">M2</text>
<text x="140.8" y="169" transform="rotate(-90 140.8 169)">M3</text>
<text x="143.2" y="169.9" transform="rotate(-90 143.2 169.9)">M12</text>
<text x="145.8" y="169.9" transform="rotate(-90 145.8 169.9)">M13</text>
<text x="148.3" y="169.9" transform="rotate(-90 148.3 169.9)">M14</text>
<text x="150.8" y="169" transform="rotate(-90 150.8 169)">M5</text>
<text x="153.3" y="169" transform="rotate(-90 153.3 169)">M8</text>
<text x="155.7" y="169" transform="rotate(-90 155.7 169)">M9</text>
<text x="158.2" y="169.9" transform="rotate(-90 158.2 169.9)">M10</text>
<text x="160.7" y="168.9" transform="rotate(-90 160.7 168.9)">N1</text>
<text x="163.2" y="168.9" transform="rotate(-90 163.2 168.9)">N2</text>
<text x="165.7" y="168.9" transform="rotate(-90 165.7 168.9)">N3</text>
<text x="168.2" y="169.7" transform="rotate(-90 168.2 169.7)">N10</text>
<text x="170.7" y="169.7" transform="rotate(-90 170.7 169.7)">N12</text>
<text x="173.2" y="169.7" transform="rotate(-90 173.2 169.7)">N13</text>
<text x="175.7" y="169.7" transform="rotate(-90 175.7 169.7)">N14</text>
<text x="178.2" y="168.8" transform="rotate(-90 178.2 168.8)">P1</text>
<text x="180.7" y="168.8" transform="rotate(-90 180.7 168.8)">P2</text>
<text x="183.2" y="168.8" transform="rotate(-90 183.2 168.8)">P3</text>
<text x="185.7" y="169.6" transform="rotate(-90 185.7 169.6)">P10</text>
<text x="188.2" y="169.6" transform="rotate(-90 188.2 169.6)">P12</text>
</g>
<text font-size="1.5" x="282.3" y="192.9">Bron Bai</text>
</svg>
